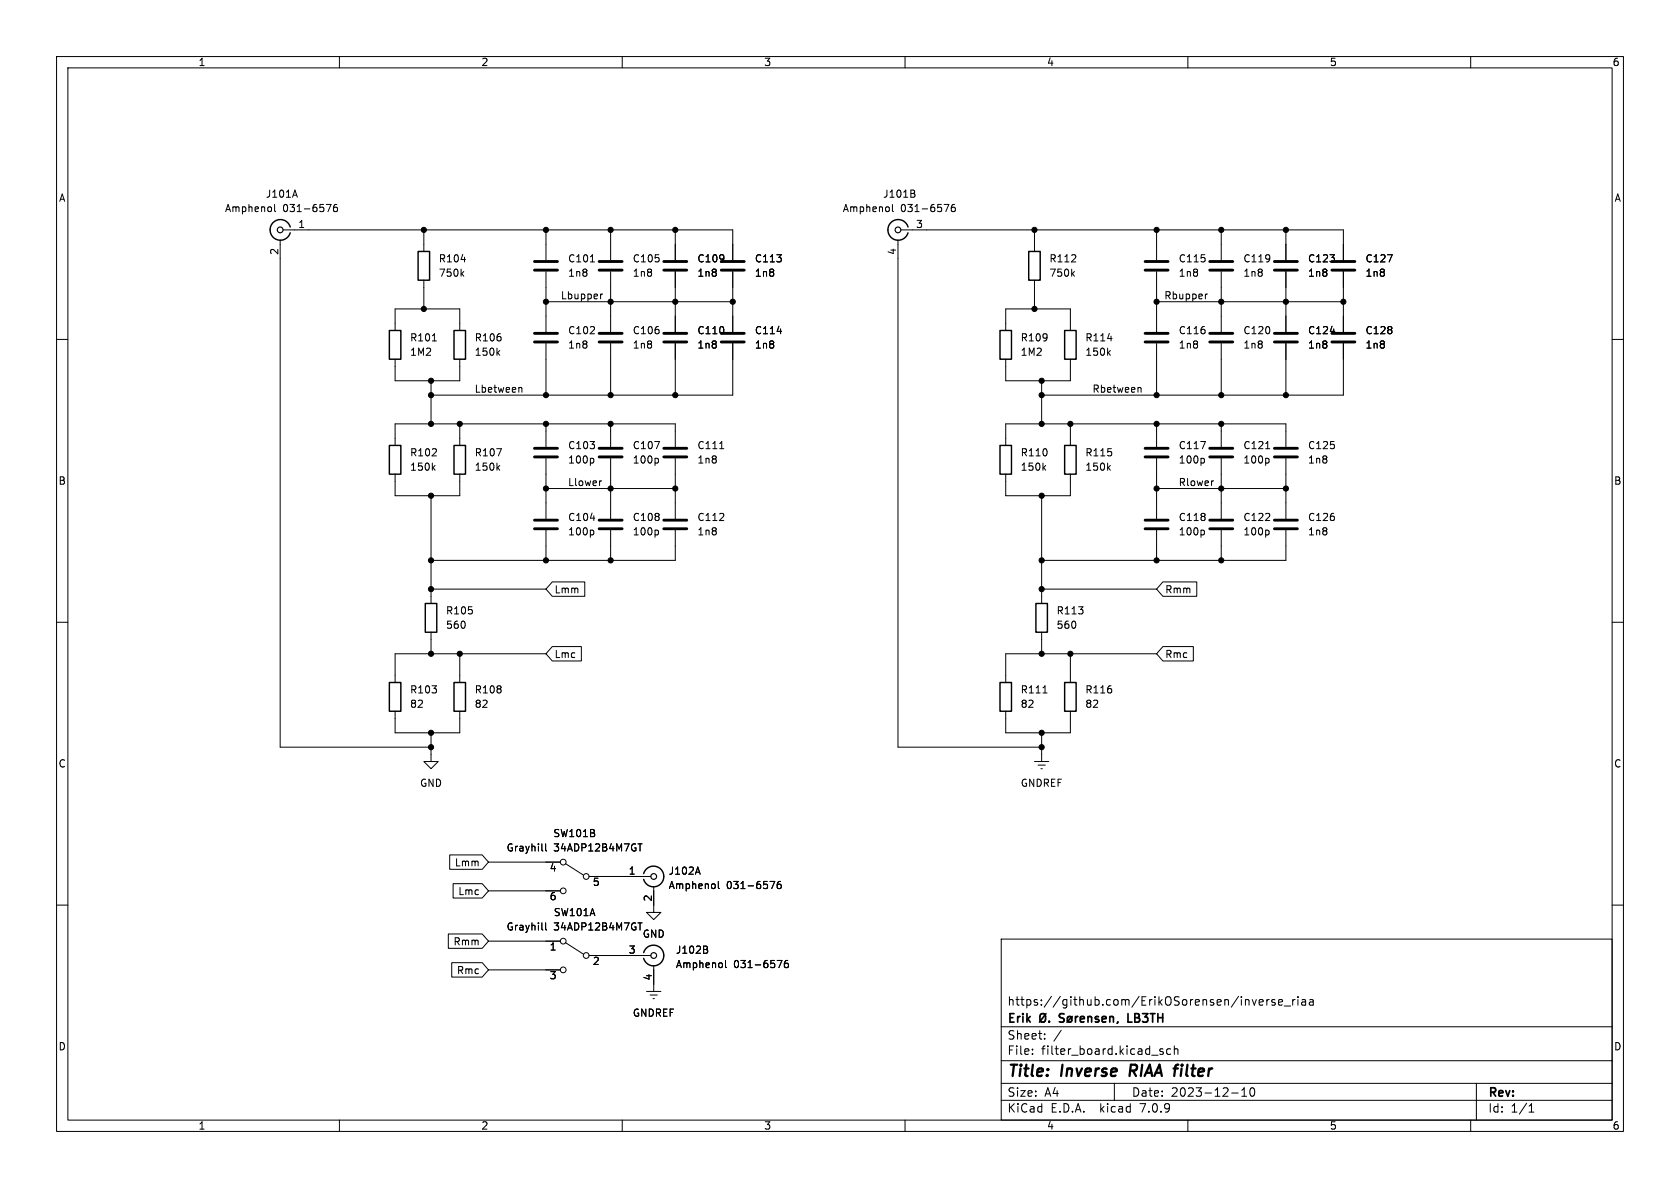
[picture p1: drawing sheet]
<svg xmlns="http://www.w3.org/2000/svg" width="297mm" height="210mm" viewBox="0 0 297 210" stroke-linecap="round" stroke-linejoin="round" font-family="sans-serif">
<g fill="none" stroke="#000" stroke-width=".18">
<path d="M10 10h277v190h-277zM12 12h273v186h-273zM60 10v2M110 10v2M160 10v2M210 10v2M260 10v2M48.5 36.1v1.1l.2 .2M52.1 33.6l.5 1.3M57.7 36.1h.8l-.5 1.3M59.6 36.1l-.4 .1a.85 .85 0 0 0 0 1.2l.4-.1 .1-.4-.3-.3-.3 .1-.2 .2M157.8 36.1v1.1l.1 .2"/>
<path d="M161.5 34.2l.3 .2-.1 .3-.2 .2M161.6 33.7l.1 .1-.1 .3M166.9 36.1h.8l-.5 1.3M168.8 36.1l-.4 .1a.85 .85 0 0 0 0 1.2l.4-.1 .1-.4-.2-.3-.4 .1-.1 .2M10 60h2M49.5 42.4v89.7h26.7M50 40.6h79.5v5.4M69.8 58.4v-3.8h11.5v3.8M74.9 40.6v3.9M74.9 49.5v5.1M81.5 45.9h.8M81.6 48.4l.4 .4"/>
<path d="M82 48l-.5 .5M96.5 40.6v5.4M96.5 48v10.7M96.5 53.3h33M104.4 46.3h.7M106.2 52v.8M106.5 52l-.3 .2M107.9 40.6v5.4M107.9 48v10.7M119.4 40.6v5.4M119.4 48v10.7M129.5 48v10.7"/>
<path d="M137.4 58.6h.8M158.7 42.4v89.7h25.4M159.3 40.6h78.2v5.4M177.8 58.4v-3.8h11.4v3.8M182.9 40.6v3.9M182.9 49.5v5.1M189.6 48.4l.3 .4M189.9 48l-.4 .5M195.8 59.8h.8M204.5 40.6v5.4M204.5 48v10.7M204.5 53.3h33"/>
<path d="M213.5 52l-.4 .2M215.9 40.6v5.4M215.9 48v10.7M227.3 40.6v5.4M227.3 48v10.7M235.2 58.6h.8M237.5 48v10.7M245.3 45h.8l-.5 1.3M285 60h2M69.8 78.7v-3.8h49.6v4.1M69.8 63.5v3.8h11.5v-3.8M76.2 67.3v7.6"/>
<path d="M76.4 60.3h.8M81.3 74.9v3.8M87.8 79.3h.8l-.5 1.3M88 62.3l.3 .5M88.3 62l-.4 .4M91.9 68.5l.4 .2v.6M96.5 60.7v9.2M96.5 74.9v4.1M107.9 60.7v9.2M107.9 74.9v4.1M115.7 78h.9l-.6 1.3M119.4 60.7v9.2"/>
<path d="M127.2 79.3h.8M129.5 60.7v9.2h-53.3M177.8 78.7v-3.8h49.5v4.1M177.8 63.5v3.8h11.4v-3.8M184.1 67.3v7.6M189.2 74.9v3.8M195.9 62.3l.4 .5M196.3 62l-.5 .4M201.4 68.5l.3 .2v.6M204.5 60.7v9.2M204.5 74.9v4.1M212.3 78h.8l-.5 1.3"/>
<path d="M215.9 60.7v9.2M215.9 74.9v4.1M223.8 79.3h.7M227.3 60.7v9.2M237.5 60.7v9.2h-53.4M69.8 83.8v3.8h11.5v-3.8M76.2 87.6v19.1M76.6 82.6l.3 .5M76.9 82.3l-.5 .5M88 82.6l.3 .5M88.3 82.3l-.4 .5M96.5 81v10.7"/>
<path d="M96.5 93.7v5.4M96.5 86.4h22.9M104.4 91.6h.8M104.7 81l.3 .3v.3l-.3 .3M104.7 93.7l.3 .3v.3l-.3 .3M106.4 85l-.3 .1M107.9 81v10.7M107.9 93.7v5.4M116.2 81l.2 .3v.3l-.2 .3M116.2 93.7l.2 .3v.3l-.2 .3M119.4 81v10.7M119.4 93.7v5.4h-43.2"/>
<path d="M177.8 83.8v3.8h11.4v-3.8M184.1 87.6v19.1M184.5 82.6l.4 .5M184.9 82.3l-.5 .5M195.9 82.6l.4 .5M196.3 82.3l-.5 .5M204.5 81v10.7M204.5 93.7v5.4M204.5 86.4h22.8M212.7 93.7l.2 .3v.3l-.2 .3M212.7 81l.2 .3v.3l-.2 .3M214.5 85l-.2 .1"/>
<path d="M215.9 81v10.7M215.9 93.7v5.4M224.1 93.7l.3 .3v.3l-.3 .3M224.1 81l.3 .3v.3l-.3 .3M227.3 81v10.7M227.3 93.7v5.4h-43.2M10 110h2M76.2 111.8v3.8M76.2 104.1h20.3M81.3 115.6v5.1M96.5 115.6h-26.7v5.1M97.6 102.9h5.8v2.5h-5.8l-1.1-1.3z"/>
<path d="M97.6 114.3h5.2v2.5h-5.2l-1.1-1.2zM184.1 111.8v3.8M184.1 104.1h20.4M189.2 115.6v5.1M204.5 115.6h-26.7v5.1M205.6 102.9h6v2.5h-6l-1.1-1.3zM205.6 114.3h5.4v2.5h-5.4l-1.1-1.2zM285 110h2M69.8 125.7v3.8h11.5v-3.8M76.2 129.5v5.1h1.3l-1.3 1.3-1.3-1.3h1.3M177.8 125.7v3.8h11.4v-3.8M182.9 134.6h2.5"/>
<path d="M183.5 135.3h1.3M184 135.9h.3M184.1 129.5v5.1M184.4 122.5h.7M10 160h2M79.5 151.1h5.7l1.2 1.3-1.2 1.3h-5.7zM80.1 156.2h5.1l1.2 1.3-1.2 1.3h-5.1zM86.4 152.4h12.7M86.4 157.5h12.7M95.9 150.4h.1M96.5 149.2v1.1l.1 .1M99.9 152.7l3.2 2"/>
<path d="M104.1 154.9h11M112.8 149.2h.7M113.2 149.2v1.2M115.6 156.7v4.6h1.2l-1.2 1.3-1.3-1.3h1.3M123.4 153.3l.4 1.2M127 155.8v1.1l.2 .2M136.1 155.8h.9l-.6 1.3M138 155.8l-.4 .1a.86 .86 0 0 0 0 1.2l.5-.1v-.5l-.2-.2-.4 .1-.1 .1M285 160h2M79.3 165.1h5.9l1.2 1.3-1.2 1.2h-5.9zM79.9 170.2h5.3l1.2 1.3-1.2 1.2h-5.3zM86.4 166.4h12.7"/>
<path d="M86.4 171.5h12.7M95.9 164.3l.1 .1M96.5 163.1v1.1l.1 .2M99.9 166.6l3.2 2.1M104.1 168.9h11M112.8 163.1h.7M113.2 163.1v1.3M114.3 175.3h2.5M114.9 175.9h1.3M115.4 176.5h.3M115.6 170.7v4.6M124.8 167.8l.3 .3v.3l-.2 .1"/>
<path d="M124.9 167.3l.2 .2-.2 .3M128.3 169.8v1.1l.1 .2M137.4 169.8h.8l-.5 1.3M139.3 169.8h-.4a.86 .86 0 0 0 0 1.3l.4-.2 .1-.4-.3-.2h-.3l-.1 .2M177 166h108v32h-108zM222.1 176.7l-.4 1M222.6 177.2l.7-.1-.1-.3-.4-.1-.2 .2 .1 .7h.5M224 176.7v1M224.4 176.7l-.3 .1-.1 .2M225.4 176.8l-.4-.1-.2 .2 .1 .2 .5 .2v.3h-.6M226 177.2l.7-.1v-.3l-.5-.1-.2 .2 .1 .7h.6M227 177.8h1.2"/>
<path d="M228.5 176.7v1M229 176.7l-.3 .1-.2 .2M229.5 176.2v.1M229.5 176.7v1M230.2 176.8h.5l.1 .9M230.8 177.1h-.5a.29 .29 0 0 0-.2 .3 .29 .29 0 0 0 .2 .3l.5-.1M231.5 176.8h.6l.1 .9M232.2 177.1h-.5a.29 .29 0 0 0-.2 .3 .29 .29 0 0 0 .2 .3l.5-.1M60 198v2M110 198v2M160 198v2M177 194.5h108"/>
<path d="M177 191.5h108M177 187.5h108M177 181.5h108M182.5 186.3v.1M182.5 185.5v.1M184.7 183.6v.1M184.7 182.8v.1M187.6 182.1l-1.3 2M197 191.5v3M205.6 185.5l-.4-.1-.2 .2 .1 .2 .5 .2v.3h-.6M207 185.5l-.5-.1-.3 .3v.4l.2 .2h.6M207.6 185.5l.2-.1 .4 .1v.9"/>
<path d="M207.6 184.9v1.5M210 198v2M217.7 193.2h1.2M219.5 193.8h.9M219.5 192.7l.5-.4v1.5M221.2 192.4l.1-.1a.81 .81 0 0 1 .6 .6 .81 .81 0 0 1-.3 .8l-.1 .1a.81 .81 0 0 1-.6-.6 .81 .81 0 0 1 .3-.8zM260 198v2M261 191.5v6.5M270.3 196.6h.9M270.3 195.5l.4-.4v1.5"/>
<circle cx="99.6" cy="157.5" r=".51"/>
<circle cx="99.6" cy="152.4" r=".51"/>
<circle cx="103.6" cy="154.9" r=".51"/>
<circle cx="99.6" cy="166.4" r=".51"/>
<circle cx="99.6" cy="171.5" r=".51"/>
<circle cx="103.6" cy="168.9" r=".51"/>
</g>
<path d="M199.9 188.2l-.2 2" fill="none" stroke="#000" stroke-width=".4"/>
<g fill="none" stroke="#000" stroke-width=".3">
<path d="M183.9 179.4a.5 .5 0 0 1 .6-.2 .5 .5 0 0 1 .3 .5v.5a.5 .5 0 0 1-.5 .5 .5 .5 0 0 1-.5-.5zM184.9 179.2l-1.1 1.5M188.1 179.3l-.5-.1-.3 .3 .1 .3 .7 .3v.4l-.3 .2-.5-.1M188.8 179.8l.2-.1 .4 .1 .1 .6-.2 .2-.3 .1-.2-.2zM189.6 179.7l-1 1M190.1 179.7v1M190.6 179.7l-.3 .1-.2 .2M192.3 179.8l.3-.1 .3 .1 .1 .9M192.3 179.7v1M194.2 179.8l-.4-.1-.2 .2 .1 .2 .5 .2v.3h-.6M196.2 179.8l.2-.1 .4 .1v.9M196.2 179.7v1"/>
<path d="M199.4 179.2v1.5h.7M185.5 180.5v.2M191 180.2l.7-.2-.1-.2-.4-.1-.2 .2 .1 .7h.5M194.8 180.2l.8-.2-.1-.2-.4-.1-.3 .2 .1 .7h.6M197.6 180.6l-.1 .3"/>
</g>
<g fill="none" stroke="#000" stroke-width=".51">
<path d="M94.5 47.8h4.1M94.5 46.2h4.1M94.5 58.9h4.1M105.9 47.8h4.1M105.9 46.2h4.1M105.9 58.9h4.1M117.3 47.8h4.1M117.3 46.2h4.1M117.3 58.9h4.1M127.5 47.8h4.1M127.5 46.2h4.1M127.5 58.9h4.1"/>
<path d="M202.4 47.8h4.1M202.4 46.2h4.1M202.4 58.9h4.1M213.9 47.8h4M213.9 46.2h4M213.9 58.9h4M225.3 47.8h4.1M225.3 46.2h4.1M225.3 58.9h4.1M235.5 47.8h4M235.5 46.2h4M235.5 58.9h4"/>
<path d="M94.5 60.5h4.1M94.5 79.2h4.1M105.9 60.5h4.1M105.9 79.2h4.1M117.3 60.5h4.1M117.3 79.2h4.1M127.5 60.5h4.1M202.4 60.5h4.1M202.4 79.2h4.1M213.9 60.5h4M213.9 79.2h4M225.3 60.5h4.1"/>
<path d="M225.3 79.2h4.1M235.5 60.5h4M94.5 93.5h4.1M94.5 91.9h4.1M94.5 80.8h4.1M105.9 93.5h4.1M105.9 91.9h4.1M105.9 80.8h4.1M117.3 93.5h4.1M117.3 91.9h4.1M117.3 80.8h4.1M202.4 93.5h4.1"/>
<path d="M202.4 91.9h4.1M202.4 80.8h4.1M213.9 93.5h4M213.9 91.9h4M213.9 80.8h4M225.3 93.5h4.1M225.3 91.9h4.1M225.3 80.8h4.1"/>
</g>
<g fill="none" stroke="#000" stroke-width=".25">
<path d="M51.3 40.1a1.81 1.81 0 0 0-2.8-.9 1.81 1.81 0 0 0 0 2.9 1.81 1.81 0 0 0 2.8-1M68.8 58.4h2.1v5.1h-2.1zM73.9 44.5h2v5h-2zM80.3 58.4h2v5.1h-2zM160.5 40.1a1.81 1.81 0 0 0-2.8-.9 1.81 1.81 0 0 0 0 2.9 1.81 1.81 0 0 0 2.8-1M176.8 58.4h2v5.1h-2zM181.9 44.5h2v5h-2zM188.2 58.4h2v5.1h-2zM68.8 78.7h2.1v5.1h-2.1zM80.3 78.7h2v5.1h-2zM176.8 78.7h2v5.1h-2zM188.2 78.7h2v5.1h-2z"/>
<path d="M75.2 106.7h2v5.1h-2zM183.1 106.7h2.1v5.1h-2.1zM68.8 120.7h2.1v5h-2.1zM80.3 120.7h2v5h-2zM176.8 120.7h2v5h-2zM188.2 120.7h2v5h-2zM113.8 154.4a1.81 1.81 0 0 1 2.8-.9 1.81 1.81 0 0 1 0 2.9 1.81 1.81 0 0 1-2.8-1M113.8 168.4a1.81 1.81 0 0 1 2.8-1 1.81 1.81 0 0 1 0 3 1.81 1.81 0 0 1-2.8-1"/>
</g>
<g fill="none" stroke="#000" stroke-width=".2">
<circle cx="49.5" cy="40.6" r=".51"/>
<circle cx="158.8" cy="40.6" r=".51"/>
<circle cx="115.6" cy="154.9" r=".51"/>
<circle cx="115.6" cy="168.9" r=".51"/>
</g>
<g fill="#000" stroke="#000" stroke-width=".18">
<circle cx="74.9" cy="40.6" r=".46"/>
<circle cx="74.9" cy="54.6" r=".46"/>
<circle cx="96.5" cy="40.6" r=".46"/>
<circle cx="96.5" cy="53.3" r=".46"/>
<circle cx="107.9" cy="40.6" r=".46"/>
<circle cx="107.9" cy="53.3" r=".46"/>
<circle cx="119.4" cy="40.6" r=".46"/>
<circle cx="119.4" cy="53.3" r=".46"/>
<circle cx="129.5" cy="53.3" r=".46"/>
<circle cx="182.9" cy="40.6" r=".46"/>
<circle cx="182.9" cy="54.6" r=".46"/>
<circle cx="204.5" cy="40.6" r=".46"/>
<circle cx="204.5" cy="53.3" r=".46"/>
<circle cx="215.9" cy="40.6" r=".46"/>
<circle cx="215.9" cy="53.3" r=".46"/>
<circle cx="227.3" cy="40.6" r=".46"/>
<circle cx="227.3" cy="53.3" r=".46"/>
<circle cx="237.5" cy="53.3" r=".46"/>
<circle cx="76.2" cy="67.3" r=".46"/>
<circle cx="76.2" cy="74.9" r=".46"/>
<circle cx="76.2" cy="69.9" r=".46"/>
<circle cx="81.3" cy="74.9" r=".46"/>
<circle cx="96.5" cy="69.9" r=".46"/>
<circle cx="96.5" cy="74.9" r=".46"/>
<circle cx="107.9" cy="69.9" r=".46"/>
<circle cx="107.9" cy="74.9" r=".46"/>
<circle cx="119.4" cy="69.9" r=".46"/>
<circle cx="184.1" cy="74.9" r=".46"/>
<circle cx="184.1" cy="69.9" r=".46"/>
<circle cx="184.1" cy="67.3" r=".46"/>
<circle cx="189.2" cy="74.9" r=".46"/>
<circle cx="204.5" cy="69.9" r=".46"/>
<circle cx="204.5" cy="74.9" r=".46"/>
<circle cx="215.9" cy="74.9" r=".46"/>
<circle cx="215.9" cy="69.9" r=".46"/>
<circle cx="227.3" cy="69.9" r=".46"/>
<circle cx="76.2" cy="87.6" r=".46"/>
<circle cx="76.2" cy="99.1" r=".46"/>
<circle cx="96.5" cy="86.4" r=".46"/>
<circle cx="96.5" cy="99.1" r=".46"/>
<circle cx="107.9" cy="99.1" r=".46"/>
<circle cx="107.9" cy="86.4" r=".46"/>
<circle cx="119.4" cy="86.4" r=".46"/>
<circle cx="184.1" cy="87.6" r=".46"/>
<circle cx="184.1" cy="99.1" r=".46"/>
<circle cx="204.5" cy="86.4" r=".46"/>
<circle cx="204.5" cy="99.1" r=".46"/>
<circle cx="215.9" cy="86.4" r=".46"/>
<circle cx="215.9" cy="99.1" r=".46"/>
<circle cx="227.3" cy="86.4" r=".46"/>
<circle cx="76.2" cy="115.6" r=".46"/>
<circle cx="76.2" cy="104.1" r=".46"/>
<circle cx="81.3" cy="115.6" r=".46"/>
<circle cx="184.1" cy="115.6" r=".46"/>
<circle cx="184.1" cy="104.1" r=".46"/>
<circle cx="189.2" cy="115.6" r=".46"/>
<circle cx="76.2" cy="129.5" r=".46"/>
<circle cx="76.2" cy="132.1" r=".46"/>
<circle cx="184.1" cy="129.5" r=".46"/>
<circle cx="184.1" cy="132.1" r=".46"/>
</g>
<g font-size="2.8">
<text x="178" y="190.9">Title:</text>
<text x="187.7" y="190.9">Inverse</text>
<text x="200.6" y="190.9">RIAA filter</text>
</g>
<g font-size="2.1">
<text x="178" y="178">https://github.com/ErikOSorensen/inverse_riaa</text>
<text x="178" y="184">Sheet:</text>
<text x="178" y="181.2">Erik</text>
<text x="200.7" y="181.2">LB3TH</text>
<text x="178" y="186.7">File:</text>
<text x="184.1" y="186.7">filter_board.kicad_sch</text>
<text x="178" y="196.9">KiCad</text>
<text x="178" y="194.1">Size:</text>
<text x="184.7" y="194.1">A4</text>
<text x="185.7" y="196.9">E.D.A.</text>
<text x="194.6" y="196.9">kicad</text>
<text x="200" y="194.1">Date:</text>
<text x="201.8" y="196.9">7.0.9</text>
<text x="207" y="194.1">2023-12-10</text>
<text x="263" y="194.3">Rev:</text>
<text x="263" y="196.9">Id:</text>
<text x="267.1" y="196.9">1/1</text>
</g>
<g font-size="1.8">
<text x="35" y="11.9">1</text>
<text x="85" y="11.9">2</text>
<text x="135" y="11.9">3</text>
<text x="185" y="11.9">4</text>
<text x="235" y="11.9">5</text>
<text x="285" y="11.9">6</text>
<text x="10.3" y="35.9">A</text>
<text x="46.9" y="35.2">J101A</text>
<text x="156" y="35.2">J101B</text>
<text x="285.3" y="35.9">A</text>
<text x="39.7" y="37.7">Amphenol</text>
<text x="50" y="37.7">031-6576</text>
<text x="52.6" y="40.4">1</text>
<text x="148.9" y="37.7">Amphenol</text>
<text x="159.2" y="37.7">031-6576</text>
<text x="161.9" y="40.4">3</text>
<text x="49.3" y="45.2" transform="rotate(-90 49.3 45.2)">2</text>
<text x="77.5" y="46.6">R104</text>
<text x="100.3" y="46.6">C101</text>
<text x="111.8" y="46.6">C105</text>
<text x="123.2" y="46.6">C109</text>
<text x="133.4" y="46.6">C113</text>
<text x="158.5" y="45.2" transform="rotate(-90 158.5 45.2)">4</text>
<text x="185.4" y="46.6">R112</text>
<text x="208.3" y="46.6">C115</text>
<text x="219.7" y="46.6">C119</text>
<text x="231.1" y="46.6">C123</text>
<text x="241.3" y="46.6">C127</text>
<text x="77.5" y="49.1">750k</text>
<text x="99.1" y="53">Lbupper</text>
<text x="100.3" y="49.1">1n8</text>
<text x="111.8" y="49.1">1n8</text>
<text x="123.2" y="49.1">1n8</text>
<text x="133.4" y="49.1">1n8</text>
<text x="185.4" y="49.1">750k</text>
<text x="205.7" y="53">Rbupper</text>
<text x="208.3" y="49.1">1n8</text>
<text x="219.7" y="49.1">1n8</text>
<text x="231.1" y="49.1">1n8</text>
<text x="241.3" y="49.1">1n8</text>
<text x="100.3" y="59.3">C102</text>
<text x="111.8" y="59.3">C106</text>
<text x="123.2" y="59.3">C110</text>
<text x="133.4" y="59.3">C114</text>
<text x="208.3" y="59.3">C116</text>
<text x="219.7" y="59.3">C120</text>
<text x="231.1" y="59.3">C124</text>
<text x="241.3" y="59.3">C128</text>
<text x="72.4" y="60.6">R101</text>
<text x="72.4" y="63.1">1M2</text>
<text x="83.8" y="60.6">R106</text>
<text x="83.8" y="63.1">150k</text>
<text x="100.3" y="61.8">1n8</text>
<text x="111.8" y="61.8">1n8</text>
<text x="123.2" y="61.8">1n8</text>
<text x="133.4" y="61.8">1n8</text>
<text x="180.3" y="60.6">R109</text>
<text x="180.3" y="63.1">1M2</text>
<text x="191.8" y="60.6">R114</text>
<text x="191.8" y="63.1">150k</text>
<text x="208.3" y="61.8">1n8</text>
<text x="219.7" y="61.8">1n8</text>
<text x="231.1" y="61.8">1n8</text>
<text x="241.3" y="61.8">1n8</text>
<text x="83.8" y="69.5">Lbetween</text>
<text x="193" y="69.5">Rbetween</text>
<text x="72.4" y="80.9">R102</text>
<text x="72.4" y="83.4">150k</text>
<text x="83.8" y="80.9">R107</text>
<text x="83.8" y="83.4">150k</text>
<text x="100.3" y="79.6">C103</text>
<text x="100.3" y="82.1">100p</text>
<text x="111.8" y="79.6">C107</text>
<text x="111.8" y="82.1">100p</text>
<text x="123.2" y="79.6">C111</text>
<text x="123.2" y="82.1">1n8</text>
<text x="180.3" y="80.9">R110</text>
<text x="180.3" y="83.4">150k</text>
<text x="191.8" y="80.9">R115</text>
<text x="191.8" y="83.4">150k</text>
<text x="208.3" y="79.6">C117</text>
<text x="208.3" y="82.1">100p</text>
<text x="219.7" y="79.6">C121</text>
<text x="219.7" y="82.1">100p</text>
<text x="231.1" y="79.6">C125</text>
<text x="231.1" y="82.1">1n8</text>
<text x="10.3" y="85.9">B</text>
<text x="100.3" y="86">Llower</text>
<text x="208.3" y="86">Rlower</text>
<text x="285.3" y="85.9">B</text>
<text x="100.3" y="92.3">C104</text>
<text x="100.3" y="94.8">100p</text>
<text x="111.8" y="92.3">C108</text>
<text x="111.8" y="94.8">100p</text>
<text x="123.2" y="92.3">C112</text>
<text x="123.2" y="94.8">1n8</text>
<text x="208.3" y="92.3">C118</text>
<text x="208.3" y="94.8">100p</text>
<text x="219.7" y="92.3">C122</text>
<text x="219.7" y="94.8">100p</text>
<text x="231.1" y="92.3">C126</text>
<text x="231.1" y="94.8">1n8</text>
<text x="97.9" y="105.1">Lmm</text>
<text x="205.9" y="105.1">Rmm</text>
<text x="78.7" y="108.8">R105</text>
<text x="78.7" y="111.4">560</text>
<text x="186.7" y="108.8">R113</text>
<text x="186.7" y="111.4">560</text>
<text x="97.9" y="116.5">Lmc</text>
<text x="205.9" y="116.5">Rmc</text>
<text x="72.4" y="122.8">R103</text>
<text x="72.4" y="125.3">82</text>
<text x="83.8" y="122.8">R108</text>
<text x="83.8" y="125.3">82</text>
<text x="180.3" y="122.8">R111</text>
<text x="180.3" y="125.3">82</text>
<text x="191.8" y="122.8">R116</text>
<text x="191.8" y="125.3">82</text>
<text x="10.3" y="135.9">C</text>
<text x="285.3" y="135.9">C</text>
<text x="74.2" y="139.3">GND</text>
<text x="180.4" y="139.3">GNDREF</text>
<text x="97.7" y="148.2">SW101B</text>
<text x="80.3" y="153.4">Lmm</text>
<text x="89.5" y="150.7">Grayhill</text>
<text x="97.1" y="154.4">4</text>
<text x="97.9" y="150.7">34ADP12B4M7GT</text>
<text x="111.1" y="154.7">1</text>
<text x="118.1" y="154.8">J102A</text>
<text x="80.9" y="158.4">Lmc</text>
<text x="97.1" y="159.5">6</text>
<text x="104.7" y="156.9">5</text>
<text x="115.3" y="159.5" transform="rotate(-90 115.3 159.5)">2</text>
<text x="118.1" y="157.4">Amphenol</text>
<text x="128.4" y="157.4">031-6576</text>
<text x="80.1" y="167.3">Rmm</text>
<text x="89.5" y="164.7">Grayhill</text>
<text x="97.8" y="162.2">SW101A</text>
<text x="97.9" y="164.7">34ADP12B4M7GT</text>
<text x="113.5" y="166">GND</text>
<text x="80.7" y="172.4">Rmc</text>
<text x="97.1" y="168.4">1</text>
<text x="97.1" y="173.4">3</text>
<text x="104.7" y="170.9">2</text>
<text x="111.1" y="168.7">3</text>
<text x="115.3" y="173.4" transform="rotate(-90 115.3 173.4)">4</text>
<text x="119.4" y="168.8">J102B</text>
<text x="119.4" y="171.3">Amphenol</text>
<text x="129.7" y="171.3">031-6576</text>
<text x="111.8" y="179.9">GNDREF</text>
<text x="10.3" y="185.9">D</text>
<text x="285.3" y="185.9">D</text>
<text x="35" y="199.9">1</text>
<text x="85" y="199.9">2</text>
<text x="135" y="199.9">3</text>
<text x="185" y="199.9">4</text>
<text x="235" y="199.9">5</text>
<text x="285" y="199.9">6</text>
</g>
</svg>
